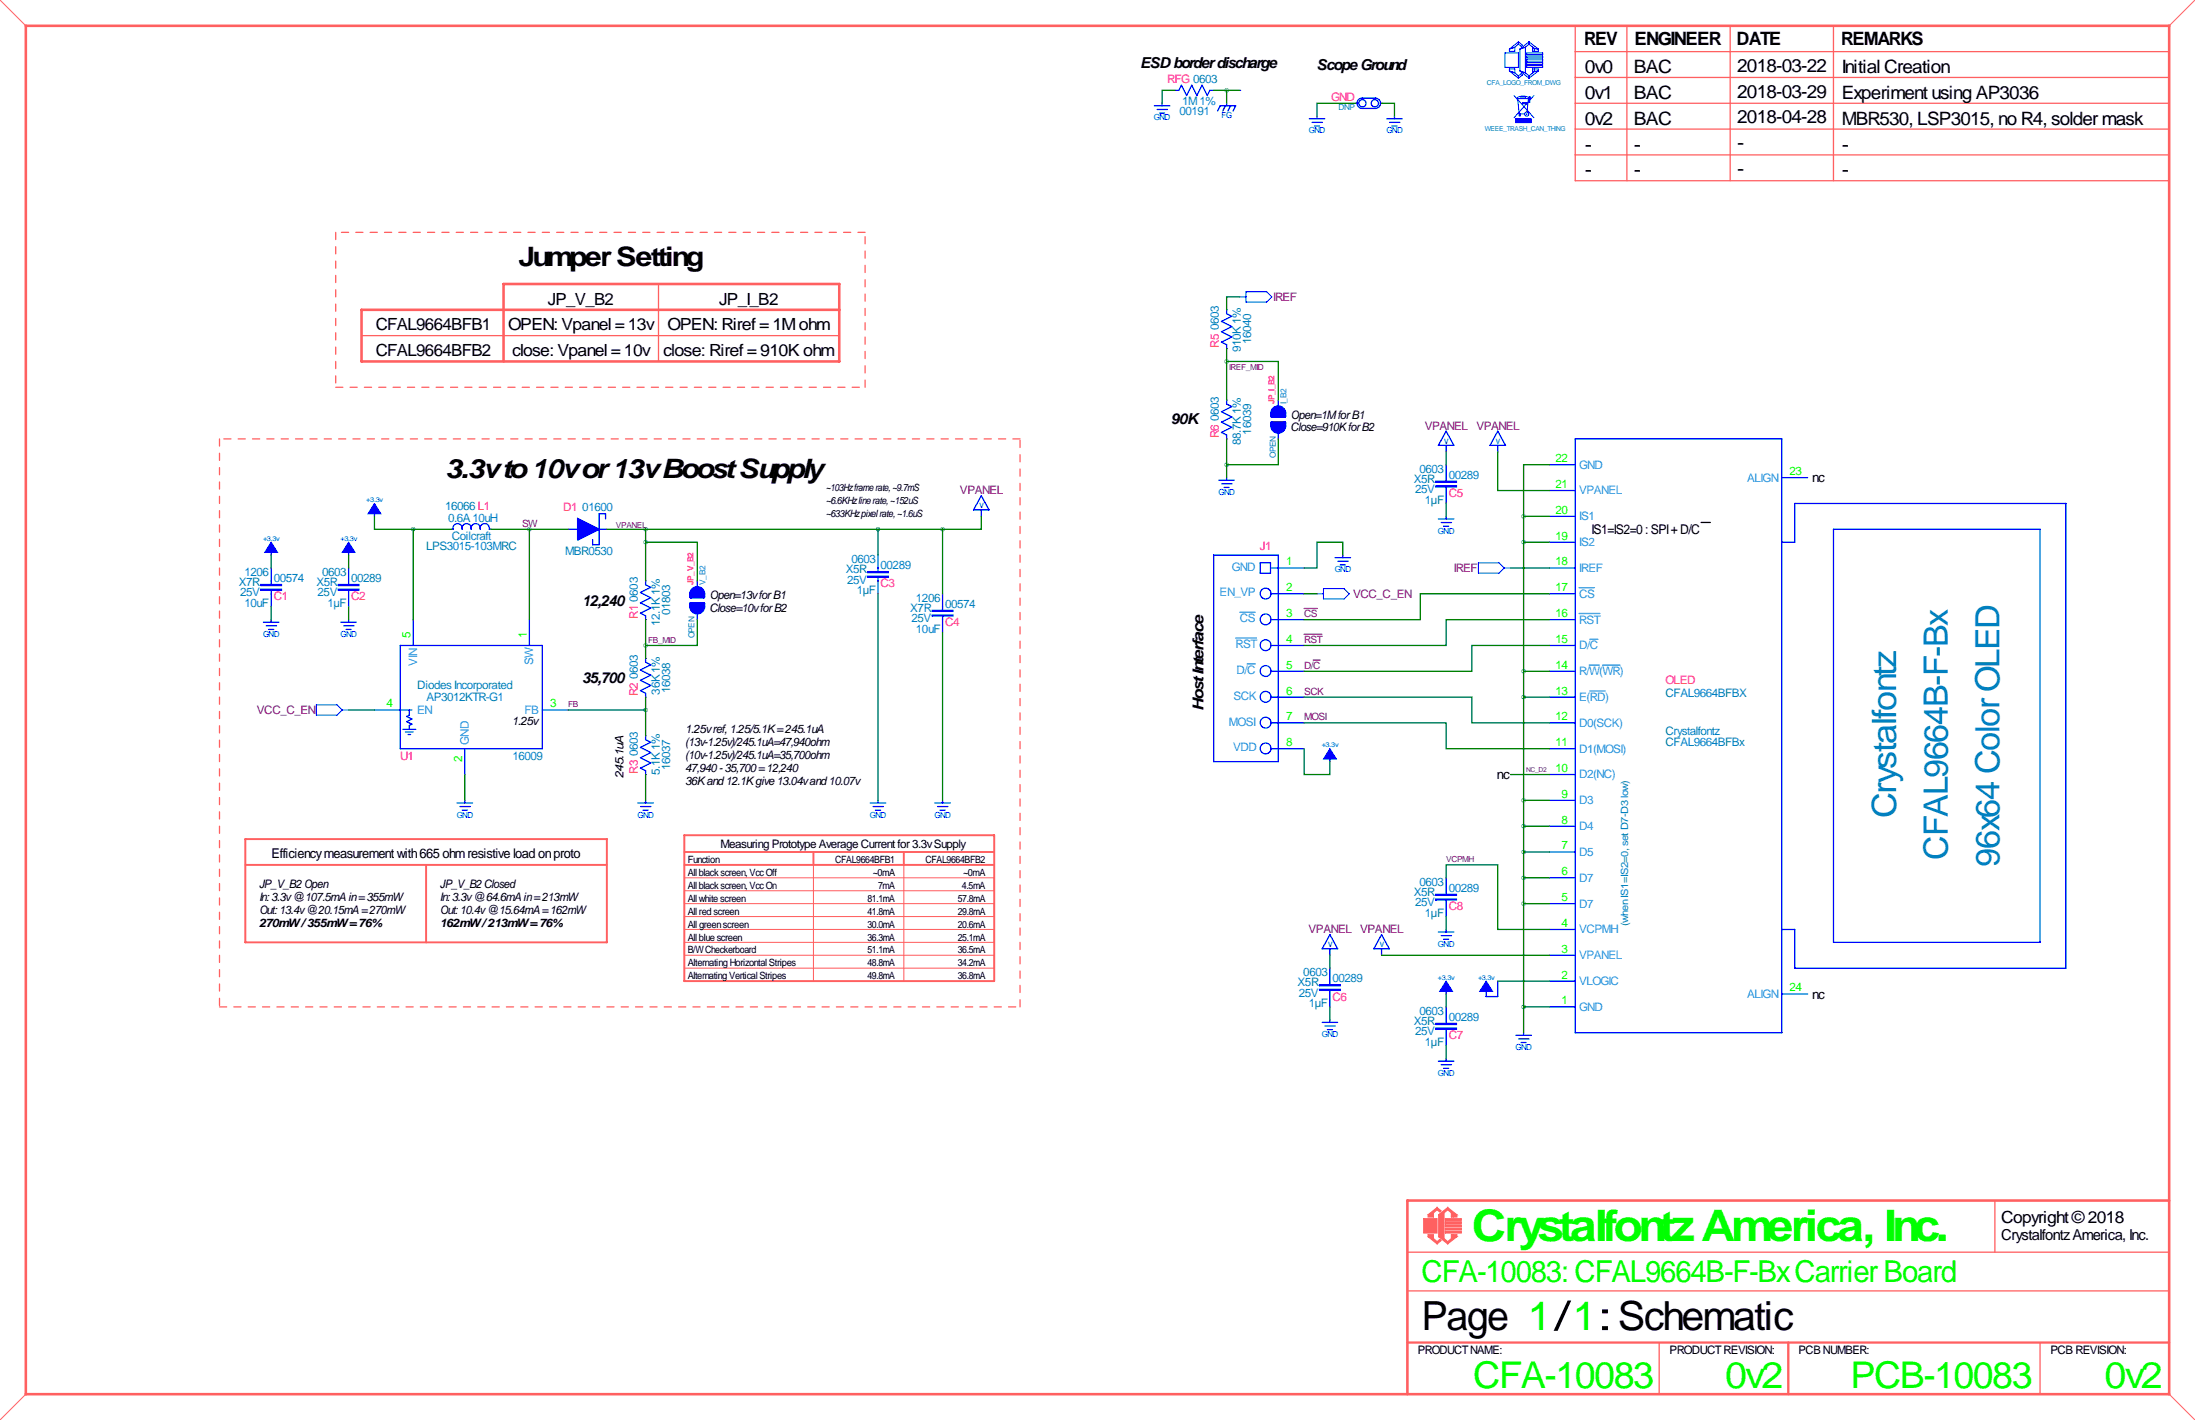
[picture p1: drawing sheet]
<svg xmlns="http://www.w3.org/2000/svg" width="432mm" height="279mm" viewBox="0 0 432 279" stroke-linecap="round" stroke-linejoin="round" font-family="sans-serif">
<g fill="none" stroke="#ff6060" stroke-width=".25">
<path d="M309.9 5.1v30.5h116.8M309.9 15.2h116.8M309.9 10.2h116.8M320 5.1v30.5M340.4 5.1v30.5M360.7 5.1v30.5M309.9 30.5h116.8M309.9 25.4h116.8M309.9 20.3h116.8M129.5 55.9v15.2M71.1 66h94M392.4 236.2v10.2"/>
<path d="M276.9 254h149.8M276.9 246.4h149.8M326.4 264.2v10.1M401.3 264.2v10.1"/>
</g>
<g fill="#ff6060" stroke="#ff6060" stroke-width=".2">
<path d="M280.9 239l1.8-1.4v.4l-.7 .7z"/>
<path d="M285.9 238.9l.7 .1v.5h-.7z"/>
<path d="M282.7 237.6l.8 .7-.2 .2-.6-.5z"/>
<path d="M283 239l1.8-1.4v.4l-.7 .7z"/>
<path d="M284.8 237.6l1.8 1.4-.7-.1-1.1-.9z"/>
<path d="M284.3 239.8h3.2v.3h-3.2z"/>
<path d="M284.3 240.4h3.2v.3h-3.2z"/>
<path d="M284.3 241h3.2v.4h-3.2z"/>
<path d="M285.5 238.7l.4 .2v.6h-.4z"/>
<path d="M285.9 242.9h.7v.4l-.7 .1z"/>
<path d="M282.7 244.3l.6-.5 .2 .3-.8 .7z"/>
<path d="M283 243.3l1.1 .4 .7 .6v.5z"/>
<path d="M284.8 244.3l1.1-.9 .7-.1-1.8 1.5z"/>
<path d="M284.3 241.7h3.2v.3h-3.2z"/>
<path d="M284.3 242.3h3.2v.3h-3.2z"/>
<path d="M285.5 242.9h.4v.5l-.4 .3z"/>
<path d="M283 239l1.1-.3v5l-1.1-.4z"/>
<path d="M280.9 239l1.1-.3v.8h-1.1z"/>
<path d="M280.9 242.9h1.1v.8l-1.1-.4z"/>
<path d="M280.1 239.8h2.6v2.8h-2.6z"/>
<path d="M280.9 243.3l1.1 .4 .7 .6v.5z"/>
</g>
<path d="M276.9 264.2h149.8M351.8 264.2v10.1" fill="none" stroke="#ff6060" stroke-width=".46"/>
<path d="M5.1 5.1h421.6v269.2h-421.6zM165.1 61h-94v10.1h94v-15.2h-66v15.2M426.7 236.2h-149.8v38.1" fill="none" stroke="#ff6060" stroke-width=".51"/>
<path d="M0 0l5.1 5.1M431.8 0l-5.1 5.1M134.6 172.7h61v2.6h-61v2.5h61v2.5h-61v2.6h61v2.5h-61v2.6h61v2.5h-61M160 170.2v22.8M177.8 170.2v22.8M5.1 274.3l-5.1 5.1M426.7 274.3l5.1 5.1" fill="none" stroke="#ff6060" stroke-width=".2"/>
<path d="M66 45.7v30.5M170.2 45.7h-104.2M66 76.2h104.2M170.2 76.2v-30.5M43.2 86.4v111.7M200.7 86.4h-157.5M43.2 198.1h157.5M200.7 198.1v-111.7" fill="none" stroke="#ff6060" stroke-width=".25" stroke-dasharray="1.4 1.4"/>
<path d="M48.3 170.2h71.1M48.3 165.1h71.1v20.3h-71.1zM83.8 170.2v15.2M134.6 167.6h61M134.6 164.3h61v28.7h-61zM134.6 170.2h61M160 167.6v2.6M177.8 167.6v2.6" fill="none" stroke="#ff6060" stroke-width=".38"/>
<path d="M334.6 102.8h1.9" fill="none" stroke="#000" stroke-width=".25"/>
<g fill="none" stroke="#00f" stroke-width=".2">
<path d="M231.1 17.8h.1M231.1 17.8h.3M238.5 17.8h.3M238.8 17.8h.1M243.8 17.8h.1M243.8 17.8h.3M296.1 10.4h2.6v2.9h-2.6zM296.9 14l1.8 1.4M296.9 14l1.1 .3M296.9 14v-.4h1.1v.7M297.8 18.8l4 4.4M298 14.3l.7 .6"/>
<path d="M298 9.3v.8h-1.1v-.4M298 9.3l-1.1 .4M298.3 19.4h2.6M298.4 19.4l.1-.2a2.39 2.39 0 0 1 2.3 0v.2M298.6 19.4l.3 3M298.7 8.2v.5M298.7 14.9v.5M298.7 14.9l.6-.4 .2 .2-.8 .7M298.7 8.2l.8 .7-.2 .2-.6-.4M298.7 8.2l-1.8 1.5M298.7 8.7l-.7 .6M299 9.7v4.3"/>
<path d="M299 14l1.1 .3M299 14l1.8 1.4M299.2 19v.1h.9v-.1M300.1 9.3v5M300.1 9.3l-1.1 .4M300.1 14.3l.7 .6M300.3 10.4h3.2v.4h-3.2zM300.3 12.9h3.2v.4h-3.2zM300.3 11h3.2v.4h-3.2zM300.3 11.6h3.2v.4h-3.2zM300.3 12.3h3.2v.3h-3.2zM300.7 19.4l-.3 2.6"/>
<path d="M300.7 19.7h.2v.5h-.2M300.8 8.2v.5M300.8 14.9v.5M300.8 8.2l1.8 1.5M300.8 8.7l1.1 .9M300.8 8.2l-1.8 1.5M300.8 8.7l-.7 .6M301.8 18.8l-4 4.4M301.9 9.6l-.4-.3v.8h1.1v-.4M301.9 9.6v.5M301.9 13.6v.5M301.9 14.1l-1.1 .8"/>
<path d="M301.9 9.6l.7 .1M302.6 14v-.4h-1.1v.7l.4-.2M302.6 14l-.7 .1M302.6 14l-1.8 1.4M266.7 20.3h.1M266.7 20.3h.3M271.5 20.3h.3M271.8 20.3h.1M298.2 23.4h3v.7h-3zM298.2 23.4h3M298.2 23.5h3M298.2 23.6h3"/>
<path d="M298.2 23.7h3M298.2 23.8h3M298.2 23.9h3M298.2 24h3M298.9 22.4h1.1M298.9 22.4v.4h.2v-.4M299.6 20.2h.8v.2h-.8zM243.8 58.4h1.3M245.1 57.4h4.1l1 1-1 1h-4.1zM241.3 78.7h.1M241.3 68.6h.1M241.3 61h.1"/>
<path d="M241.3 61v.2M241.3 68.3v.3M241.3 78.7v.3M241.3 86.4h.1M241.3 86.1v.3M88.9 104.1h.1M88.9 104.1h.3M96.3 104.1h.2M96.5 104.1h.1M127 114.3h.1M127 114.3v.3M259.1 116.8h1.2"/>
<path d="M260.3 115.8h4.1l1 1-1 1.1h-4.1zM290.8 110.7h4.1l1 1.1-1 1h-4.1zM295.9 111.8h1.3M62.2 138.7h4.1l1 1-1 1h-4.1zM67.3 139.7h1.3M127 137.2h.1M127 129.5h.1M127 121.9h.1M127 121.7v.2M127 129.5v.3M127 136.9v.3M127 152.4h.1"/>
<path d="M127 144.8h.1M127 144.8v.2M127 152.1v.3M297.2 152.4h.1M297.2 152.4h.2"/>
<circle cx="300.9" cy="19.2" r=".2"/>
<circle cx="300.3" cy="22.5" r=".05"/>
<circle cx="300.3" cy="22.5" r=".41"/>
</g>
<g fill="none" stroke="#00f" stroke-width=".25">
<path d="M231.4 17.8h.5l.5-1 1 2 1-2 1.1 2 1-2 1 2 .5-1h.5M270.5 19.3h-2.5a1.02 1.02 0 0 0-1 1 1.02 1.02 0 0 0 1 1h2.5a1.02 1.02 0 0 0 1.1-1 1.02 1.02 0 0 0-1.1-1M227.1 20.8h3M227.6 21.5h2.1M228.1 22.3h1M228.6 20.3v.5M239.5 21.8l.5-1h3.1l-.5 1M241 20.8l-.5 1M241.3 20.3v.5M242.1 20.8l-.5 1M257.6 23.4h3M258.1 24.1h2"/>
<path d="M258.6 24.8h1M259.1 22.9v.5M272.8 23.4h3M273.4 24.1h2M273.8 24.8h1M274.3 22.9v.5M241.3 61.2v.5l1 .5-2 1 2 1.1-2 1 2 1-2 1 1 .5v.5M241.3 79v.5l1 .5-2 1 2 1-2 1.1 2 1-2 1 1 .5v.5M251.5 78.7v2.6M193 97.5l1.6 2.8h-3.1zM239.8 94.5h3M240.3 95.2h2.1"/>
<path d="M240.8 95.9h1M241.3 94v.5M251.5 83.8v2.6M284.5 87.6v1.3M284.5 91.4v3.4M284.5 95.7v3.4M284.5 84.8l1.5 2.8h-3zM294.6 87.6v1.3M294.6 84.8l1.6 2.8h-3.1zM304.8 96.5h5.1M304.8 91.4h5.1M309.9 86.4h40.6v116.8h-40.6z"/>
<path d="M350.5 94h5.1M53.3 107.7v1.5M53.3 111.8v3.3M53.3 116v3.4M68.6 107.7v1.5M68.6 111.8v3.3M68.6 116v3.4M73.7 100.1v1.5M88.9 104.1h.3M89.1 104.1a.91 .91 0 0 1 .9-1.1 .91 .91 0 0 1 .9 1.1M90.9 104.1a.91 .91 0 0 1 .9-1.1 .91 .91 0 0 1 .9 1.1M92.7 104.1a.91 .91 0 0 1 .9-1.1 .91 .91 0 0 1 .9 1.1"/>
<path d="M94.5 104.1a.91 .91 0 0 1 .9-1.1 .91 .91 0 0 1 .8 1.1h.3M111.8 104.1h2.5M116.8 104.1h2.6M119.1 102.1v-1h-1.2v6.1h-1.3v-1M127 114.6v.5l1 .5-2 1 2 1-2 1 2 1-2 1.1 1 .5v.5M137.2 114.3v2.5M137.2 119.4v2.5M172.7 109.2v3.4M172.7 113.5v3.3M185.4 116.8v3.4M193 100.3v1.3M238.8 109.2h12.7v40.7h-12.7z"/>
<path d="M247.9 110.7h2v2.1h-2zM249.9 116.8h6.6M249.9 111.8h6.6M262.6 109.7h3.1M263.2 110.4h2M263.7 111.2h1M264.2 109.2v.5M283 102.1h3M283.5 102.8h2M284 103.5h1M284.5 101.6v.5M304.8 116.8h5.1"/>
<path d="M304.8 111.8h5.1M304.8 106.7h5.1M304.8 101.6h5.1M350.5 106.7h2.6v-7.6h53.3v91.4h-53.3v-7.6h-2.6M360.7 104.1h40.6v81.3h-40.6zM51.8 122.4h3.1M52.4 123.1h2M52.8 123.9h1M53.3 121.9v.5M67.1 122.4h3M67.6 123.1h2M68.1 123.9h1"/>
<path d="M68.6 121.9v.5M73.7 139.7h7.3M78.7 127h28v20.3h-28zM80.5 139.7v1l-.5 .3 1 .5-1 .5 1 .5-.5 .2v.8M81.3 121.9v5.1M104.1 121.9v5.1M106.7 139.7h5.1M127 129.8v.5l1 .5-2 1 2 1-2 1.1 2 1-2 1 1 .5v.5M185.4 121.1v3.4M249.9 127h6.6M249.9 132.1h6.6M249.9 137.2h6.6"/>
<path d="M249.9 121.9h6.6M304.8 127h5.1M304.8 132.1h5.1M304.8 137.2h5.1M304.8 121.9h5.1M79.2 143.5h2.6M79.8 144h1.5M80.3 144.5h.5M89.9 158h3.1M90.5 158.7h2M90.9 159.4h1M91.4 147.3v5.1"/>
<path d="M91.4 157.5v.5M125.5 158h3M126 158.7h2.1M126.5 159.4h1M127 145v.5l1 .5-2 1.1 2 1-2 1 2 1-2 1 1 .5v.5M127 157.5v.5M171.2 158h3M171.8 158.7h2M172.2 159.4h1M172.7 157.5v.5M183.9 158h3M184.5 158.7h2"/>
<path d="M184.9 159.4h1M185.4 157.5v.5M249.9 147.3h6.6M249.9 142.2h6.6M261.6 148.3v1.6M304.8 147.3h5.1M304.8 142.2h5.1M304.8 157.5h5.1M304.8 152.4h5.1M284.5 172.7v3.4M284.5 177v3.3M304.8 177.8h5.1"/>
<path d="M304.8 172.7h5.1M304.8 167.6h5.1M304.8 162.6h5.1M261.6 186.7v1.3M261.6 190.5v3.4M261.6 194.8v3.3M261.6 183.9l1.5 2.8h-3zM271.8 186.7v1.3M271.8 183.9l1.5 2.8h-3zM283 183.4h3M283.5 184.1h2M284 184.8h1"/>
<path d="M284.5 182.9v.5M284.5 194.1v1.5M284.5 198.1v3.4M294.6 193v3.1h-2.2v-1.5M304.8 182.9h5.1M304.8 198.1h5.1M304.8 193h5.1M304.8 188h5.1M350.5 195.6h5.1M260.1 201.2h3M260.7 201.9h2M261.1 202.6h1"/>
<path d="M261.6 200.7v.5M283 208.8h3M283.5 209.5h2M284 210.2h1M284.5 202.4v3.3M284.5 208.3v.5M298.2 203.7h3M298.8 204.4h2M299.2 205.1h1M299.7 203.2v.5"/>
<circle cx="268" cy="20.3" r=".71"/>
<circle cx="270.5" cy="20.3" r=".71"/>
<circle cx="249" cy="116.8" r="1.07"/>
<circle cx="249" cy="137.1" r="1.07"/>
<circle cx="249" cy="121.9" r="1.07"/>
<circle cx="249" cy="132" r="1.07"/>
<circle cx="249" cy="126.9" r="1.07"/>
<circle cx="249" cy="147.3" r="1.07"/>
<circle cx="249" cy="142.2" r="1.07"/>
</g>
<g fill="#00f" stroke="#00f" stroke-width=".25">
<path d="M66.5 115h4.1v.2h-4.1z"/>
<path d="M66.5 115.9h4.1v.2h-4.1z"/>
<path d="M170.7 112.5h4.1v.2h-4.1z"/>
<path d="M170.7 113.4h4.1v.2h-4.1z"/>
<path d="M51.3 115h4.1v.2h-4.1z"/>
<path d="M51.3 115.9h4.1v.2h-4.1z"/>
<path d="M183.4 120.1h4.1v.2h-4.1z"/>
<path d="M183.4 121h4.1v.2h-4.1z"/>
<path d="M259.6 193.8h4.1v.2h-4.1z"/>
<path d="M259.6 194.7h4.1v.2h-4.1z"/>
<path d="M282.4 94.7h4.1v.2h-4.1z"/>
<path d="M282.4 95.6h4.1v.2h-4.1z"/>
<path d="M282.4 201.4h4.1v.2h-4.1z"/>
<path d="M282.4 202.3h4.1v.2h-4.1z"/>
<path d="M282.4 176h4.1v.2h-4.1z"/>
<path d="M282.4 176.9h4.1v.2h-4.1z"/>
</g>
<path d="M310.6 115.6h3.1M243.1 125.5h4.1M243.9 120.5h3M245.3 130.6h1.6M310.6 120.7h4.1M312.6 130.9h2M312.7 136h3.1M312.8 125.8h1.5M315.3 130.9h3.4" fill="none" stroke="#2291ff" stroke-width=".25"/>
<path d="M250.2 81.3a1.32 1.32 0 0 1 1.6-1.2 1.32 1.32 0 0 1 .9 1.8h-2.5v-.6M250.4 83.6h2.1l-.3 .5h-1.5l.3 .5h1M252 80.5h-1l-.3 .5h1.5l.3 .5h-2.1M252.7 83.8v-.6h-2.5a1.32 1.32 0 0 0 .9 1.8 1.32 1.32 0 0 0 1.6-1.2M135.9 116.8a1.32 1.32 0 0 1 1.6-1.1 1.32 1.32 0 0 1 .9 1.7h-2.5v-.6M136.1 119.1h2.1l-.3 .5h-1.5l.3 .5h1M137.7 116.1h-1l-.3 .5h1.5l.3 .5h-2.1M138.4 119.4v-.6h-2.5a1.32 1.32 0 0 0 .9 1.7 1.32 1.32 0 0 0 1.6-1.1" fill="none" stroke="#00f" stroke-width=".63"/>
<path d="M113.7 102.1l4.1 2-4.1 2.1z" fill="#00f" stroke="#00f" stroke-width=".38"/>
<g fill="#00f" stroke="#00f" stroke-width=".2">
<path d="M68.6 106.7l1.2 2h-2.5z"/>
<path d="M73.7 99.1l1.2 2h-2.5z"/>
<path d="M53.3 106.7l1.3 2h-2.5z"/>
<path d="M261.6 147.3l1.3 2.1h-2.6z"/>
<path d="M292.4 193l1.2 2.1h-2.5z"/>
<path d="M284.5 193l1.3 2.1h-2.6z"/>
</g>
<path d="M256.5 119.7h2.6M256.5 124.8h3.5M258.3 129.9h1.4" fill="none" stroke="#800080" stroke-width=".25"/>
<g fill="none" stroke="#008000" stroke-width=".25">
<path d="M231.1 17.8h-2.5v2.5M238.8 17.8h5M241.3 17.8v2.5M266.7 20.3h-7.6v2.6M271.8 20.3h2.5v2.6M243.8 58.4h-2.5v2.6M241.3 71.1h10.2v7.6M241.3 68.6v10.1M241.3 86.4v7.6M251.5 86.4v5h-10.2M284.5 88.9v2.5M284.5 99.1v2.5"/>
<path d="M294.6 88.9v7.6h10.2M304.8 91.4h-5.1v10.2M53.3 109.2v2.6M53.3 119.4v2.5M68.6 109.2v2.6M68.6 119.4v2.5M73.7 101.6v2.5h7.6M81.3 104.1h7.6M81.3 104.1v17.8M96.5 104.1h15.3M104.1 104.1v17.8M119.4 104.1h66"/>
<path d="M127 106.7h10.2v7.6M127 104.1v10.2M172.7 104.1v5.1M172.7 116.8v40.7M185.4 104.1v12.7M193 101.6v2.5h-7.6M256.5 116.8h2.6M264.2 109.2v-2.5h-5.1v5.1h-2.6M297.2 111.8h7.6M299.7 101.6v101.6M299.7 101.6h5.1M299.7 106.7h5.1"/>
<path d="M304.8 116.8h-25.4v5.1h-22.9M68.6 139.7h5.1M111.8 139.7h15.2M127 121.9v7.6M127 137.2v7.6M137.2 121.9v5.1h-10.2M185.4 124.5v33M256.5 137.2h33.1v5h15.2M299.7 132.1h5.1M299.7 137.2h5.1M304.8 121.9h-20.3v5.1h-28M304.8 127h-15.2v5.1h-33.1"/>
<path d="M91.4 152.4v5.1M127 152.4v5.1M256.5 147.3v5.1h5.1v-2.5M256.5 142.2h28v5.1h20.3M297.2 152.4h7.6M299.7 157.5h5.1M284.5 172.7v-2.5h10.1v12.7h10.2M299.7 177.8h5.1M299.7 172.7h5.1M299.7 167.6h5.1M299.7 162.6h5.1M261.6 188v2.5"/>
<path d="M261.6 198.1v2.6M271.8 188h33M284.5 180.3v2.6M284.5 195.6v2.5M294.6 193h10.2M299.7 198.1h5.1M284.5 205.7v2.6"/>
</g>
<path d="M104.1 104.1a.05 .05 0 0 0 .1 0 .05 .05 0 0 0-.1 0z" fill="#008000" stroke="#008000" stroke-width=".76"/>
<text font-size="8.6" fill="#0f0" x="289.6" y="244.2">Crystalfontz America, Inc.</text>
<text font-size="7.9" x="279.7" y="261.7">Page 1/1: Schematic</text>
<g font-size="7.3" fill="#0f0">
<text x="289.8" y="273">CFA-10083</text>
<text x="339.3" y="273">0v2</text>
<text x="364" y="273">PCB-10083</text>
<text x="414" y="273">0v2</text>
</g>
<g font-size="6.6" fill="#0080c0">
<text x="373" y="161" transform="rotate(-90 373 161)">Crystalfontz</text>
<text x="383.2" y="169.2" transform="rotate(-90 383.2 169.2)">CFAL9664B-F-Bx</text>
<text x="393.4" y="170.5" transform="rotate(-90 393.4 170.5)">96x64 Color OLED</text>
</g>
<text font-size="5.9" fill="#0f0" x="279.7" y="252.2">CFA-10083: CFAL9664B-F-Bx Carrier Board</text>
<g font-size="5.3">
<text x="102" y="52.3">Jumper Setting</text>
<text x="87.6" y="94.1">3.3v to 10v or 13v Boost Supply</text>
</g>
<g font-size="3.6">
<text x="311.7" y="8.8">REV</text>
<text x="321.6" y="8.8">ENGINEER</text>
<text x="341.6" y="8.8">DATE</text>
<text x="362.2" y="8.8">REMARKS</text>
<text x="311.8" y="14.4">0v0</text>
<text x="321.4" y="14.4">BAC</text>
<text x="341.7" y="14.1">2018-03-22</text>
<text x="362.3" y="14.4">Initial Creation</text>
<text x="311.8" y="19.5">0v1</text>
<text x="321.4" y="19.5">BAC</text>
<text x="341.7" y="19.2">2018-03-29</text>
<text x="362.3" y="19.5">Experiment using AP3036</text>
<text x="311.8" y="24.5">0v2</text>
<text x="311.8" y="29.6">-</text>
<text x="321.4" y="24.5">BAC</text>
<text x="321.4" y="29.6">-</text>
<text x="341.7" y="24.3">2018-04-28</text>
<text x="341.7" y="29.4">-</text>
<text x="362.3" y="24.5">MBR530, LSP3015, no R4, solder mask</text>
<text x="362.3" y="29.6">-</text>
<text x="311.8" y="34.7">-</text>
<text x="321.4" y="34.7">-</text>
<text x="341.7" y="34.4">-</text>
<text x="362.3" y="34.7">-</text>
</g>
<g font-size="3.3">
<text x="107.8" y="59.9">JP_V_B2</text>
<text x="141.5" y="59.9">JP_I_B2</text>
<text x="73.9" y="65">CFAL9664BFB1</text>
<text x="100" y="65">OPEN: Vpanel = 13v</text>
<text x="131.3" y="65">OPEN: Riref = 1M ohm</text>
<text x="73.9" y="70.1">CFAL9664BFB2</text>
<text x="100.7" y="70.1">close: Vpanel = 10v</text>
<text x="130.5" y="70.1">close: Riref = 910K ohm</text>
<text x="393.7" y="240.6">Copyright © 2018</text>
</g>
<g font-size="3">
<text x="224.3" y="13.4">ESD border discharge</text>
<text x="259" y="13.9">Scope Ground</text>
<text x="230.3" y="83.5">90K</text>
<text x="114.5" y="119.2">12,240</text>
<text x="114.5" y="134.5">35,700</text>
<text x="236.7" y="139.9" transform="rotate(-90 236.7 139.9)">Host Interface</text>
<text x="393.7" y="244.1">Crystalfontz America, Inc.</text>
</g>
<g font-size="2.6">
<text x="356.5" y="94.9">nc</text>
<text x="313.1" y="105.1">IS1=IS2=0 : SPI + D/C</text>
<text x="294.5" y="153.3">nc</text>
<text x="53.4" y="168.8">Efficiency measurement with 665 ohm resistive load on proto</text>
<text x="356.5" y="196.5">nc</text>
</g>
<g font-size="2.3" fill="#ff0080">
<text x="229.6" y="16.3">RFG 0603</text>
<text x="261.9" y="19.8">GND</text>
<text x="239.8" y="68.4" transform="rotate(-90 239.8 68.4)">R5</text>
<text x="239.8" y="86.2" transform="rotate(-90 239.8 86.2)">R6</text>
<text x="110.8" y="100.6">D1</text>
<text x="285" y="97.8">C5</text>
<text x="247.8" y="108.2">J1</text>
<text x="53.8" y="118.1">C1</text>
<text x="69.1" y="118.1">C2</text>
<text x="173.2" y="115.6">C3</text>
<text x="125.5" y="121.7" transform="rotate(-90 125.5 121.7)">R1</text>
<text x="185.9" y="123.2">C4</text>
<text x="125.5" y="137" transform="rotate(-90 125.5 137)">R2</text>
<text x="327.7" y="134.6">OLED</text>
<text x="78.7" y="149.6">U1</text>
<text x="125.5" y="152.2" transform="rotate(-90 125.5 152.2)">R3</text>
<text x="285" y="179.1">C8</text>
<text x="262.1" y="196.9">C6</text>
<text x="285" y="204.5">C7</text>
</g>
<g font-size="2.3" fill="#0080c0">
<text x="232" y="22.6">00191</text>
<text x="232.6" y="20.6">1M 1%</text>
<text x="239.8" y="65" transform="rotate(-90 239.8 65)">0603</text>
<text x="244.1" y="69.2" transform="rotate(-90 244.1 69.2)">910K 1%</text>
<text x="246.1" y="67.7" transform="rotate(-90 246.1 67.7)">16040</text>
<text x="239.8" y="82.8" transform="rotate(-90 239.8 82.8)">0603</text>
<text x="244.1" y="87.5" transform="rotate(-90 244.1 87.5)">88.7K1%</text>
<text x="246.1" y="85.5" transform="rotate(-90 246.1 85.5)">16039</text>
<text x="278.1" y="95">X5R</text>
<text x="279.2" y="93">0603</text>
<text x="285" y="94.2">00289</text>
<text x="87.6" y="100.3">16066 L1</text>
<text x="114.6" y="100.6">01600</text>
<text x="278.4" y="97">25V</text>
<text x="280.3" y="99.1">1µF</text>
<text x="88.1" y="102.6">0.6A 10uH</text>
<text x="88.9" y="106.2">Coilcraft</text>
<text x="48.1" y="113.3">1206</text>
<text x="63.3" y="113.3">0603</text>
<text x="83.8" y="108.2">LPS3015-103MRC</text>
<text x="111.2" y="109.2">MBR0530</text>
<text x="166.4" y="112.8">X5R</text>
<text x="167.5" y="110.8">0603</text>
<text x="173.2" y="112">00289</text>
<text x="47" y="115.3">X7R</text>
<text x="47.2" y="117.4">25V</text>
<text x="48.1" y="119.4">10uF</text>
<text x="53.8" y="114.6">00574</text>
<text x="62.2" y="115.3">X5R</text>
<text x="62.5" y="117.4">25V</text>
<text x="64.4" y="119.4">1µF</text>
<text x="69.1" y="114.6">00289</text>
<text x="125.5" y="118.4" transform="rotate(-90 125.5 118.4)">0603</text>
<text x="166.6" y="114.8">25V</text>
<text x="168.6" y="116.8">1µF</text>
<text x="180.2" y="118.4">1206</text>
<text x="185.9" y="119.6">00574</text>
<text x="129.8" y="123.1" transform="rotate(-90 129.8 123.1)">12.1K1%</text>
<text x="131.8" y="121.1" transform="rotate(-90 131.8 121.1)">01803</text>
<text x="179.1" y="120.4">X7R</text>
<text x="179.3" y="122.4">25V</text>
<text x="180.2" y="124.5">10uF</text>
<text x="82.1" y="135.6">Diodes Incorporated</text>
<text x="83.9" y="137.9">AP3012KTR-G1</text>
<text x="125.5" y="133.6" transform="rotate(-90 125.5 133.6)">0603</text>
<text x="129.8" y="136.7" transform="rotate(-90 129.8 136.7)">36K 1%</text>
<text x="131.8" y="136.3" transform="rotate(-90 131.8 136.3)">16038</text>
<text x="327.7" y="137.2">CFAL9664BFBX</text>
<text x="100.8" y="149.6">16009</text>
<text x="125.5" y="148.8" transform="rotate(-90 125.5 148.8)">0603</text>
<text x="327.7" y="144.5">Crystalfontz</text>
<text x="327.7" y="146.8">CFAL9664BFBx</text>
<text x="129.8" y="152.4" transform="rotate(-90 129.8 152.4)">5.1K 1%</text>
<text x="131.8" y="151.5" transform="rotate(-90 131.8 151.5)">16037</text>
<text x="278.1" y="176.3">X5R</text>
<text x="278.4" y="178.3">25V</text>
<text x="279.2" y="174.3">0603</text>
<text x="285" y="175.5">00289</text>
<text x="280.3" y="180.3">1µF</text>
<text x="255.3" y="194.1">X5R</text>
<text x="255.5" y="196.1">25V</text>
<text x="256.4" y="192">0603</text>
<text x="262.1" y="193.3">00289</text>
<text x="257.5" y="198.1">1µF</text>
<text x="278.1" y="201.7">X5R</text>
<text x="278.4" y="203.7">25V</text>
<text x="279.2" y="199.7">0603</text>
<text x="285" y="200.9">00289</text>
<text x="280.3" y="205.7">1µF</text>
</g>
<g font-size="2.3" fill="#800080">
<text x="250.4" y="59.2">IREF</text>
<text x="280.3" y="84.6">VPANEL</text>
<text x="290.4" y="84.6">VPANEL</text>
<text x="188.8" y="97.3">VPANEL</text>
<text x="286" y="112.5">IREF</text>
<text x="266.2" y="117.6">VCC_C_EN</text>
<text x="50.5" y="140.5">VCC_C_EN</text>
<text x="257.4" y="183.6">VPANEL</text>
<text x="267.6" y="183.6">VPANEL</text>
</g>
<g font-size="2.3">
<text x="253.9" y="82.3">Open=1M for B1</text>
<text x="253.9" y="84.9">Close=910K for B2</text>
<text x="139.6" y="117.9">Open=13v for B1</text>
<text x="139.6" y="120.4">Close=10v for B2</text>
<text x="100.7" y="142.7">1.25v</text>
<text x="134.8" y="146.9">(13v-1.25v)/245.1uA=47,940ohm</text>
<text x="134.8" y="149.4">(10v-1.25v)/245.1uA=35,700ohm</text>
<text x="134.8" y="144.3">1.25v ref, 1.25/5.1K = 245.1uA</text>
<text x="122.7" y="153.2" transform="rotate(-90 122.7 153.2)">245.1uA</text>
<text x="134.8" y="151.9">47,940 - 35,700 = 12,240</text>
<text x="134.8" y="154.5">36K and 12.1K give 13.04v and 10.07v</text>
<text x="141.7" y="166.9">Measuring Prototype Average Current for 3.3v Supply</text>
<text x="51" y="177.3">In: 3.3v @ 107.5mA in = 355mW</text>
<text x="51" y="179.9">Out: 13.4v @ 20.15mA = 270mW</text>
<text x="51" y="174.8">JP_V_B2 Open</text>
<text x="86.5" y="177.3">In: 3.3v @ 64.6mA in = 213mW</text>
<text x="86.5" y="179.9">Out: 10.4v @ 15.64mA = 162mW</text>
<text x="86.5" y="174.8">JP_V_B2 Closed</text>
<text x="51" y="182.4">270mW / 355mW = 76%</text>
<text x="86.5" y="182.4">162mW / 213mW = 76%</text>
<text x="278.9" y="266.5">PRODUCT NAME:</text>
<text x="328.4" y="266.5">PRODUCT REVISION:</text>
<text x="353.8" y="266.5">PCB NUMBER:</text>
<text x="403.4" y="266.5">PCB REVISION:</text>
</g>
<g font-size="2.3" fill="#0f0">
<text x="306" y="90.9">22</text>
<text x="352" y="93.5">23</text>
<text x="306" y="101.1">20</text>
<text x="306" y="96">21</text>
<text x="306" y="106.2">19</text>
<text x="253" y="111.3">1</text>
<text x="306" y="111.3">18</text>
<text x="253" y="116.3">2</text>
<text x="306" y="116.3">17</text>
<text x="80.8" y="125.5" transform="rotate(-90 80.8 125.5)">5</text>
<text x="103.6" y="125.5" transform="rotate(-90 103.6 125.5)">1</text>
<text x="253" y="121.4">3</text>
<text x="306" y="121.4">16</text>
<text x="253" y="126.5">4</text>
<text x="253" y="131.6">5</text>
<text x="306" y="131.6">14</text>
<text x="306" y="126.5">15</text>
<text x="253" y="136.7">6</text>
<text x="306" y="136.7">13</text>
<text x="76" y="139.2">4</text>
<text x="108.2" y="139.2">3</text>
<text x="253" y="141.7">7</text>
<text x="306" y="141.7">12</text>
<text x="253" y="146.8">8</text>
<text x="306" y="146.8">11</text>
<text x="90.9" y="150" transform="rotate(-90 90.9 150)">2</text>
<text x="306" y="151.9">10</text>
<text x="307.2" y="157">9</text>
<text x="307.2" y="167.1">7</text>
<text x="307.2" y="162.1">8</text>
<text x="307.2" y="172.2">6</text>
<text x="307.2" y="177.3">5</text>
<text x="307.2" y="182.4">4</text>
<text x="307.2" y="187.5">3</text>
<text x="307.2" y="197.6">1</text>
<text x="307.2" y="192.5">2</text>
<text x="352" y="195.1">24</text>
</g>
<g font-size="2.3" fill="#2291ff">
<text x="310.6" y="92.2">GND</text>
<text x="343.7" y="94.7">ALIGN</text>
<text x="310.6" y="97.3">VPANEL</text>
<text x="310.6" y="107.4">IS2</text>
<text x="310.6" y="102.4">IS1</text>
<text x="242.3" y="112.3">GND</text>
<text x="310.6" y="112.5">IREF</text>
<text x="239.9" y="117.4">EN_VP</text>
<text x="310.6" y="117.6">CS</text>
<text x="243.9" y="122.4">CS</text>
<text x="310.6" y="122.7">RST</text>
<text x="82" y="131" transform="rotate(-90 82 131)">VIN</text>
<text x="104.9" y="130.9" transform="rotate(-90 104.9 130.9)">SW</text>
<text x="243.1" y="127.5">RST</text>
<text x="310.6" y="127.8">D/C</text>
<text x="242.7" y="137.7">SCK</text>
<text x="243.2" y="132.6">D/C</text>
<text x="310.6" y="137.9">E(RD)</text>
<text x="310.6" y="132.8">R/W(WR)</text>
<text x="82" y="140.5">EN</text>
<text x="103.2" y="140.5">FB</text>
<text x="241.8" y="142.8">MOSI</text>
<text x="310.6" y="143">D0(SCK)</text>
<text x="92.2" y="146.6" transform="rotate(-90 92.2 146.6)">GND</text>
<text x="242.6" y="147.8">VDD</text>
<text x="310.6" y="148.1">D1(MOSI)</text>
<text x="310.6" y="153.2">D2(NC)</text>
<text x="310.6" y="158.2">D3</text>
<text x="310.6" y="163.3">D4</text>
<text x="310.6" y="173.5">D7</text>
<text x="310.6" y="168.4">D5</text>
<text x="310.6" y="178.6">D7</text>
<text x="310.6" y="183.6">VCPMH</text>
<text x="310.6" y="188.7">VPANEL</text>
<text x="310.6" y="193.8">VLOGIC</text>
<text x="343.7" y="196.3">ALIGN</text>
<text x="310.6" y="198.9">GND</text>
</g>
<g font-size="2" fill="#00f">
<text x="284.1" y="87.3">v</text>
<text x="294.3" y="87.3">v</text>
<text x="192.7" y="100">v</text>
<text x="261.3" y="186.3">v</text>
<text x="271.4" y="186.3">v</text>
</g>
<g font-size="2">
<text x="162.5" y="96.6">~103Hz frame rate, ~9.7mS</text>
<text x="162.5" y="99.2">~6.6KHz line rate, ~152uS</text>
<text x="162.5" y="101.7">~633KHz pixel rate, ~1.6uS</text>
<text x="135.3" y="172.4">All black screen, Vcc Off</text>
<text x="135.3" y="169.8">Function</text>
<text x="164.3" y="169.8">CFAL9664BFB1</text>
<text x="171.7" y="172.4">~0mA</text>
<text x="182.1" y="169.8">CFAL9664BFB2</text>
<text x="189.5" y="172.4">~0mA</text>
<text x="135.3" y="177.4">All white screen</text>
<text x="135.3" y="180">All red screen</text>
<text x="135.3" y="174.9">All black screen, Vcc On</text>
<text x="170.6" y="177.4">81.1mA</text>
<text x="170.6" y="180">41.8mA</text>
<text x="172.7" y="174.9">7mA</text>
<text x="188.4" y="177.4">57.8mA</text>
<text x="188.4" y="180">29.8mA</text>
<text x="189.2" y="174.9">4.5mA</text>
<text x="135.3" y="182.5">All green screen</text>
<text x="135.3" y="185.1">All blue screen</text>
<text x="170.6" y="182.5">30.0mA</text>
<text x="170.6" y="185.1">36.3mA</text>
<text x="188.4" y="182.5">20.6mA</text>
<text x="188.4" y="185.1">25.1mA</text>
<text x="135.3" y="187.6">B/W Checkerboard</text>
<text x="135.3" y="190.1">Alternating Horizontal Stripes</text>
<text x="170.6" y="187.6">51.1mA</text>
<text x="170.6" y="190.1">48.8mA</text>
<text x="188.4" y="187.6">36.5mA</text>
<text x="188.4" y="190.1">34.2mA</text>
<text x="135.3" y="192.7">Alternating Vertical Stripes</text>
<text x="170.6" y="192.7">49.8mA</text>
<text x="188.4" y="192.7">36.8mA</text>
</g>
<g font-size="2" fill="#800080">
<text x="102.7" y="103.6">SW</text>
<text x="256.5" y="121.4">CS</text>
<text x="256.5" y="126.5">RST</text>
<text x="256.5" y="131.6">D/C</text>
<text x="256.5" y="136.7">SCK</text>
<text x="256.5" y="141.7">MOSI</text>
</g>
<text font-size="2" fill="#0080c0" x="320.3" y="182.2" transform="rotate(-90 320.3 182.2)">(when IS1=IS2=0, set D7-D3 low)</text>
<g font-size="1.6" fill="#00f">
<text x="227" y="23.7">GND</text>
<text x="240.3" y="23.2">FG</text>
<text x="257.5" y="26.2">GND</text>
<text x="272.7" y="26.2">GND</text>
<text x="239.7" y="97.4">GND</text>
<text x="282.9" y="105">GND</text>
<text x="262.6" y="112.6">GND</text>
<text x="51.7" y="125.3">GND</text>
<text x="67" y="125.3">GND</text>
<text x="89.8" y="160.9">GND</text>
<text x="125.4" y="160.9">GND</text>
<text x="171.1" y="160.9">GND</text>
<text x="183.8" y="160.9">GND</text>
<text x="282.9" y="186.3">GND</text>
<text x="260" y="204">GND</text>
<text x="298.1" y="206.6">GND</text>
<text x="282.9" y="211.7">GND</text>
</g>
<g font-size="1.6" fill="#0080c0">
<text x="263.3" y="21.7">DNP</text>
<text x="253.1" y="79.5" transform="rotate(-90 253.1 79.5)">I_B2</text>
<text x="251" y="90.1" transform="rotate(-90 251 90.1)">OPEN</text>
<text x="138.8" y="115.1" transform="rotate(-90 138.8 115.1)">V_B2</text>
<text x="136.7" y="125.6" transform="rotate(-90 136.7 125.6)">OPEN</text>
</g>
<g font-size="1.6" fill="#800080">
<text x="241.8" y="72.7">IREF_MID</text>
<text x="121.2" y="103.9">VPANEL</text>
<text x="127.5" y="126.5">FB_MID</text>
<text x="111.8" y="139.2">FB</text>
<text x="284.5" y="169.7">VCPMH</text>
</g>
<g font-size="1.6" fill="#ff0080">
<text x="250.7" y="79.5" transform="rotate(-90 250.7 79.5)">JP_I_B2</text>
<text x="136.4" y="115.1" transform="rotate(-90 136.4 115.1)">JP_V_B2</text>
</g>
<g font-size="1.3" fill="#0080c0">
<text x="292.5" y="16.6">CFA_LOGO_FROM_DWG</text>
<text x="292.1" y="25.8">WEEE_TRASH_CAN_THING</text>
</g>
<g font-size="1.3" fill="#00f">
<text x="72.1" y="98.8">+3.3v</text>
<text x="51.7" y="106.4">+3.3v</text>
<text x="67" y="106.4">+3.3v</text>
<text x="260" y="147.1">+3.3v</text>
<text x="282.9" y="192.8">+3.3v</text>
<text x="290.8" y="192.8">+3.3v</text>
</g>
<text font-size="1.3" fill="#800080" x="300.2" y="151.9">NC_D2</text>
</svg>
